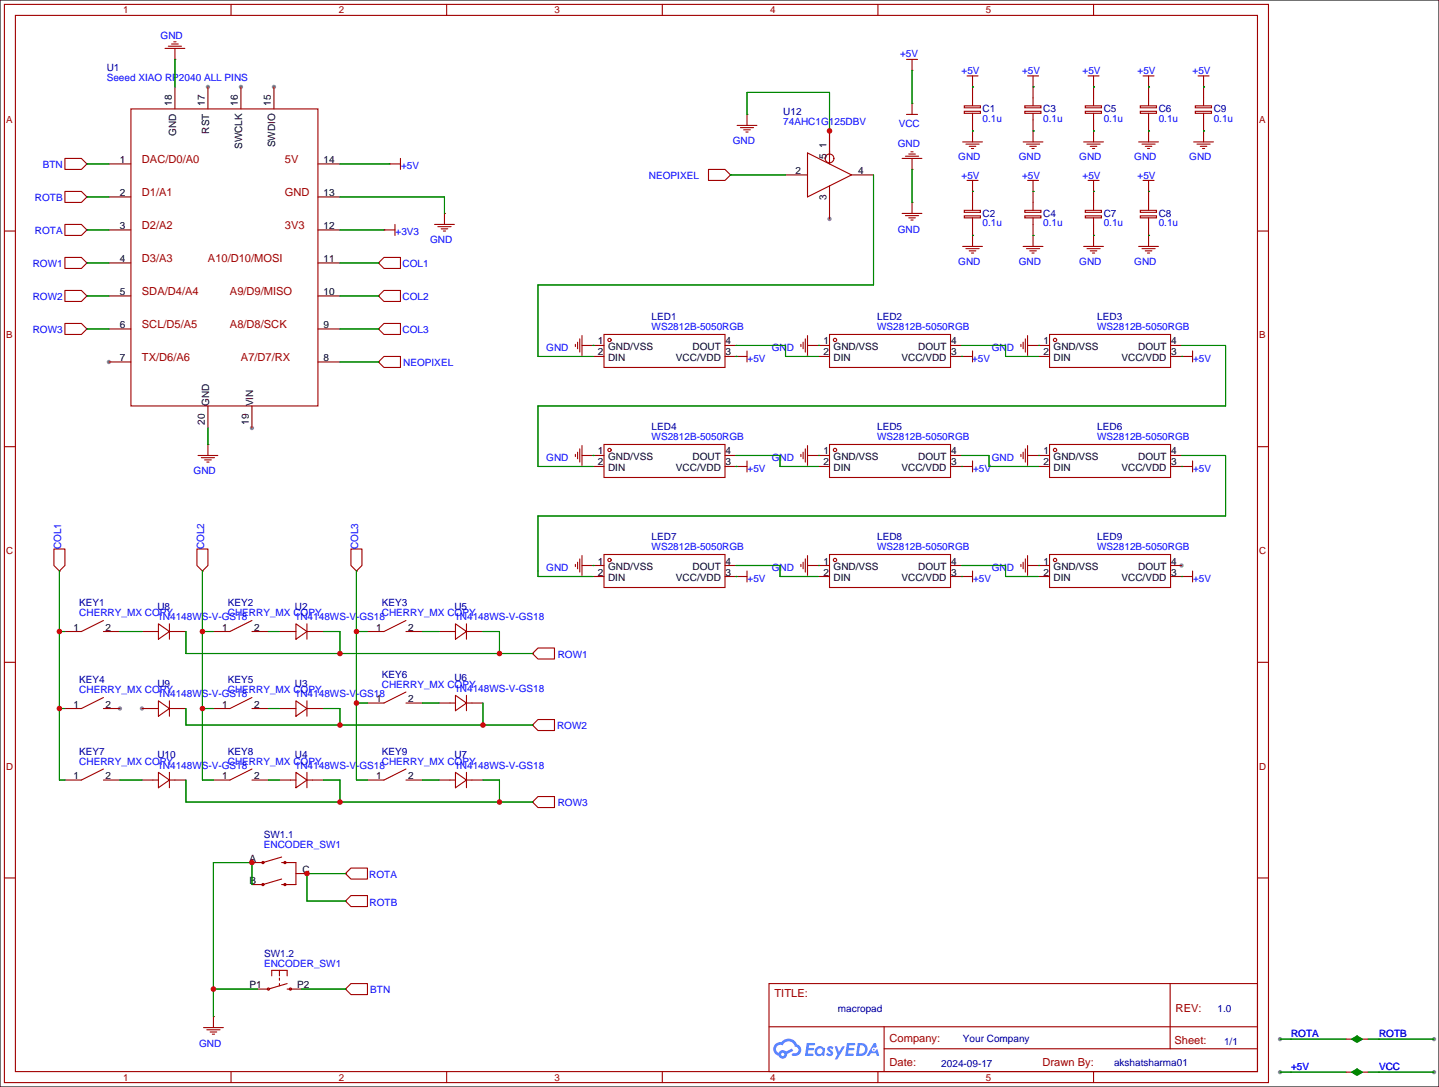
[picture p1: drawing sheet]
<svg xmlns="http://www.w3.org/2000/svg" width="332mm" height="251mm" viewBox="0 0 332 251" stroke-linecap="round" stroke-linejoin="round" font-family="sans-serif">
<path d="M0 0h332.2v251h-332.2z" fill="#fff" stroke="#000" stroke-width=".25"/>
<g fill="#999">
<circle cx="25.1" cy="83.6" r=".51"/>
<circle cx="63.2" cy="20.1" r=".51"/>
<circle cx="55.6" cy="20.1" r=".51"/>
<circle cx="48" cy="20.1" r=".51"/>
<circle cx="58.2" cy="98.8" r=".51"/>
<circle cx="32.8" cy="163.6" r=".51"/>
<circle cx="272.8" cy="130.6" r=".51"/>
<circle cx="191.5" cy="50.5" r=".51"/>
<circle cx="27.7" cy="163.6" r=".51"/>
<circle cx="295.5" cy="247.5" r=".51"/>
<circle cx="331.1" cy="247.5" r=".51"/>
<circle cx="295.5" cy="239.9" r=".51"/>
<circle cx="331.1" cy="239.9" r=".51"/>
</g>
<g fill="none" stroke="#a10000" stroke-width=".25">
<path d="M1 1h291.9v248.9h-291.9zM3.6 3.6h286.7v243.8h-286.7zM53.3 1v2.6M103.1 1v2.6M152.9 1v2.6M202.7 1v2.6M252.5 1v2.6M1 53.3h2.6M290.3 53.3h2.6M1 103.1h2.6M290.3 103.1h2.6M1 152.9h2.6"/>
<path d="M290.3 152.9h2.6M1 202.7h2.6M290.3 202.7h2.6M177.5 227.1h112.8v20.3h-112.8zM177.6 237h112.6M204.1 237v10.2M270.2 227.1v15M53.3 247.4v2.5M103.1 247.4v2.5M152.9 247.4v2.5M202.7 247.4v2.5M204.1 242.1h86.1"/>
<path d="M252.5 247.4v2.5"/>
</g>
<g fill="#5487ff">
<path d="M191.2 241.7l.5-.2 .4 .1 .3 .3-.2 .4a.33 .33 0 0 0-.3-.3 .33 .33 0 0 0-.4 .1l.1 .1a.86 .86 0 0 1 .7 .7 .86 .86 0 0 1-.3 .8l-.7 .1-.6-.4 .4-.4 .5 .3 .2-.1v-.2a.88 .88 0 0 1-.6-1.3z"/>
<path d="M192.7 241.6h.6l.4 1.3 .8-1.3h.6l-1.8 3h-.6l.6-1.1z"/>
<path d="M186.3 240.8l1.9 .1-.1 .4h-1.3l-.1 .6h1.1l.2 .3-.3 .3h-1.1l-.1 .8h1.2l.1 .2-.1 .2-1.8 .1z"/>
<path d="M195.6 240.8l1.8 .1v.4h-1.3l-.1 .6h1.1l.2 .3-.3 .3h-1.1l-.1 .8h1.2l.1 .2-.1 .2-1.9 .1z"/>
<path d="M201.7 240.8h.5l.3 .9-.5 .2a.5 .5 0 0 0-.7 .2 .5 .5 0 0 0 .3 .7 .5 .5 0 0 0 .6-.4l.4-.2 .4 1.6h-.6l-.1-.7h-1.2l-.4 .7h-.6z"/>
<path d="M198 240.8l-.4 3h1a1.51 1.51 0 0 0 1.7-1.5 1.51 1.51 0 0 0-1.8-1.5zM198.6 241.3a1.02 1.02 0 0 1 1.1 1.2 1.02 1.02 0 0 1-1.4 .8z"/>
<path d="M188.5 241.8a1.11 1.11 0 0 0-.3 1.6 1.11 1.11 0 0 0 1.6 .2l.5 .2 .2-1.7-.4-.2a1.02 1.02 0 0 0-1.6-.1zM188.6 242.7a.67 .67 0 0 1 1.3 0 .67 .67 0 0 1-1.3 0z"/>
<path d="M179 241.1a1.58 1.58 0 0 0 .8 2.6 1.01 1.01 0 0 0 1.1 .7 1.01 1.01 0 0 0 .8-1.1l1.4-.7-.3-.5-1.3 .7-.5-.3a1.02 1.02 0 0 0-1.2 .6 1 1 0 0 1-.5-1.4 1 1 0 0 1 1.4-.3 1.49 1.49 0 0 1 1.5-1 1.49 1.49 0 0 1 1.4 1.2 .82 .82 0 0 1 .7 1.1 .82 .82 0 0 1-1.2 .5l-.3 .1v.3a1.4 1.4 0 0 0 2-.6 1.4 1.4 0 0 0-.8-1.9 2.19 2.19 0 0 0-3.7-.5l-.8 .1zM180.3 243.4a.4 .4 0 0 1 .8 0 .4 .4 0 0 1-.8 0z"/>
<circle cx="201.8" cy="242.3" r=".19"/>
</g>
<g fill="none" stroke="#a10000" stroke-width=".25">
<path d="M38.1 11.2h4.6M38.9 10.7h3M39.6 10.2h1.5M40.1 9.7h.5M40.4 11.2v2.5M209.3 13.7h2.5M210.6 13.7v2.6M223.3 17.5h2.5M224.5 17.5v2.6M237.2 17.5h2.6M238.5 17.5v2.6M251.2 17.5h2.5"/>
<path d="M252.5 17.5v2.6M263.9 17.5h2.5M265.2 17.5v2.6M276.6 17.5h2.5M277.9 17.5v2.6M15 36.6h3.8l1.3 1.2-1.3 1.3h-3.8zM30.2 25.1h43.2v68.6h-43.2zM89.9 37.8h2.6M92.5 36.6v2.5M163.6 39.1h3.8l1.3 1.3-1.3 1.3h-3.8zM170.2 29h4.6M170.9 29.5h3.1"/>
<path d="M171.7 30h1.5M172.2 30.5h.5M172.5 26.4v2.6M186.4 35.3l10.2 5.1-10.2 5.1zM191.5 34.8v.8M208.3 36.6h4.6M209 36.1h3.1M209.3 26.4h2.5M209.8 35.6h1.5M210.3 35.1h.5M210.6 23.9v2.5M210.6 36.6v2.5"/>
<path d="M222.2 32.8h4.6M222.6 24.4h3.8v.5h-3.8zM222.6 25.7h3.8v.5h-3.8zM223 33.3h3.1M223.8 33.8h1.5M224.3 34.3h.5M224.5 22.6v1.8M224.5 26.2v1.5M224.5 30.2v2.6M236.2 32.8h4.6M236.6 24.4h3.7v.5h-3.7zM236.6 25.7h3.7v.5h-3.7z"/>
<path d="M237 33.3h3M237.7 33.8h1.6M238.3 34.3h.5M238.5 22.6v1.8M238.5 26.2v1.5M238.5 30.2v2.6M250.2 32.8h4.6M250.6 24.4h3.7v.5h-3.7zM250.6 25.7h3.7v.5h-3.7zM251 33.3h3M251.7 33.8h1.5M252.2 34.3h.5"/>
<path d="M252.5 22.6v1.8M252.5 26.2v1.5M252.5 30.2v2.6M262.9 32.8h4.6M263.3 24.4h3.7v.5h-3.7zM263.3 25.7h3.7v.5h-3.7zM263.7 33.3h3M264.4 33.8h1.5M264.9 34.3h.5M265.2 22.6v1.8M265.2 26.2v1.5M265.2 30.2v2.6"/>
<path d="M275.6 32.8h4.6M276 24.4h3.7v.5h-3.7zM276 25.7h3.7v.5h-3.7zM276.4 33.3h3M277.1 33.8h1.5M277.6 34.3h.5M277.9 22.6v1.8M277.9 26.2v1.5M277.9 30.2v2.6M15 59.4h3.8l1.3 1.3-1.3 1.3h-3.8zM15 51.8h3.8l1.3 1.3-1.3 1.3h-3.8zM15 44.2h3.8l1.3 1.3-1.3 1.2h-3.8z"/>
<path d="M88.6 53.1h2.6M91.2 51.8v2.6M100.3 51.8h4.6M101.1 52.3h3M101.9 52.8h1.5M102.4 53.3h.5M102.6 49.3v2.5M208.3 49.3h4.6M209 49.8h3.1M209.8 50.3h1.5M210.3 50.8h.5M210.6 46.7v2.6"/>
<path d="M222.2 56.9h4.6M222.6 48.6h3.8v.4h-3.8zM222.6 49.8h3.8v.5h-3.8zM223 57.4h3.1M223.3 41.7h2.5M223.8 57.9h1.5M224.3 58.4h.5M224.5 41.7v2.5M224.5 46.7v1.8M224.5 50.3v1.5M224.5 54.4v2.5M236.2 56.9h4.6"/>
<path d="M236.6 48.6h3.7v.4h-3.7zM236.6 49.8h3.7v.5h-3.7zM237 57.4h3M237.2 41.7h2.6M237.7 57.9h1.6M238.3 58.4h.5M238.5 41.7v2.5M238.5 46.7v1.8M238.5 50.3v1.5M238.5 54.4v2.5M250.2 56.9h4.6M250.6 48.6h3.7v.4h-3.7z"/>
<path d="M250.6 49.8h3.7v.5h-3.7zM251 57.4h3M251.2 41.7h2.5M251.7 57.9h1.5M252.2 58.4h.5M252.5 41.7v2.5M252.5 46.7v1.8M252.5 50.3v1.5M252.5 54.4v2.5M262.9 56.9h4.6M263.3 48.6h3.7v.4h-3.7zM263.3 49.8h3.7v.5h-3.7z"/>
<path d="M263.7 57.4h3M263.9 41.7h2.5M264.4 57.9h1.5M264.9 58.4h.5M265.2 41.7v2.5M265.2 46.7v1.8M265.2 50.3v1.5M265.2 54.4v2.5M15 74.7h3.8l1.3 1.2-1.3 1.3h-3.8zM15 67.1h3.8l1.3 1.2-1.3 1.3h-3.8zM87.4 60.7l1.2-1.3h3.9v2.6h-3.9zM87.4 75.9l1.2-1.2h3.9v2.5h-3.9z"/>
<path d="M88.6 67.1h3.9v2.5h-3.9l-1.2-1.3zM132.8 79.5v.5M133.3 79v1.5M133.9 78.2v3.1M134.4 79.8h2.5M134.4 77.5v4.5M139.4 77.2h28v7.6h-28zM184.9 79.5v.5M185.4 79v1.5M185.9 78.2v3.1M186.4 79.8h2.6M186.4 77.5v4.5"/>
<path d="M191.5 77.2h28v7.6h-28zM235.7 79.5v.5M236.2 79v1.5M236.7 78.2v3.1M237.2 79.8h2.6M237.2 77.5v4.5M242.3 77.2h28v7.6h-28zM87.4 83.6l1.2-1.3h3.9v2.5h-3.9zM169.9 82.3h2.6M172.5 81v2.6M222 82.3h2.5M224.5 81v2.6"/>
<path d="M272.8 82.3h2.5M275.3 81v2.6M45.7 105.2h4.6M46.5 105.7h3M47.2 106.2h1.6M47.8 106.7h.5M48 102.6v2.6M132.8 104.9v.5M133.3 104.4v1.5M133.9 103.6v3.1M134.4 105.2h2.5M134.4 102.9v4.5"/>
<path d="M139.4 102.6h28v7.6h-28zM169.9 107.7h2.6M172.5 106.4v2.6M184.9 104.9v.5M185.4 104.4v1.5M185.9 103.6v3.1M186.4 105.2h2.6M186.4 102.9v4.5M191.5 102.6h28v7.6h-28zM222 107.7h2.5M224.5 106.4v2.6M235.7 104.9v.5"/>
<path d="M236.2 104.4v1.5M236.7 103.6v3.1M237.2 105.2h2.6M237.2 102.9v4.5M242.3 102.6h28v7.6h-28zM272.8 107.7h2.5M275.3 106.4v2.6M12.4 126.7h2.6v3.9l-1.3 1.2-1.3-1.2zM45.5 126.7h2.5v3.9l-1.3 1.2-1.2-1.2zM81 126.7h2.6v3.9l-1.3 1.2-1.3-1.2zM132.8 130.3v.5M133.3 129.8v1.5"/>
<path d="M133.9 129v3.1M134.4 128.3v4.5M134.4 130.6h2.5M139.4 128h28v7.6h-28zM169.9 133.1h2.6M172.5 131.8v2.6M184.9 130.3v.5M185.4 129.8v1.5M185.9 129v3.1M186.4 128.3v4.5M186.4 130.6h2.6M191.5 128h28v7.6h-28z"/>
<path d="M222 133.1h2.5M224.5 131.8v2.6M235.7 130.3v.5M236.2 129.8v1.5M236.7 129v3.1M237.2 128.3v4.5M237.2 130.6h2.6M242.3 128h28v7.6h-28zM272.8 133.1h2.5M275.3 131.8v2.6M23.9 143.3l-5.1 2.5M35.3 145.8h1.3"/>
<path d="M36.6 144l2.5 1.8-2.5 1.8zM39.1 145.8h1.3M39.1 144v3.6M58.2 143.3l-5.1 2.5M67.1 145.8h1.2M68.3 144l2.6 1.8-2.6 1.8zM70.9 145.8h1.2M70.9 144v3.6M93.7 143.3l-5.1 2.5M93.7 159.8l-5.1 2.5M103.9 145.8h1.3M105.2 144l2.5 1.8-2.5 1.8z"/>
<path d="M107.7 145.8h1.3M107.7 144v3.6M124.2 149.6h3.8v2.5h-3.8l-1.3-1.2zM23.9 161l-5.1 2.6M23.9 177.5l-5.1 2.6M35.3 163.6h1.3M36.6 161.8l2.5 1.8-2.5 1.8zM36.6 178.3l2.5 1.8-2.5 1.8zM39.1 163.6h1.3M39.1 161.8v3.6M39.1 178.3v3.6M58.2 161l-5.1 2.6"/>
<path d="M58.2 177.5l-5.1 2.6M67.1 163.6h1.2M68.3 161.8l2.6 1.8-2.6 1.8zM68.3 178.3l2.6 1.8-2.6 1.8zM70.9 161.8v3.6M70.9 178.3v3.6M70.9 163.6h1.2M93.7 177.5l-5.1 2.6M103.9 162.3h1.3M105.2 160.5l2.5 1.8-2.5 1.8zM105.2 178.3l2.5 1.8-2.5 1.8zM107.7 160.5v3.6"/>
<path d="M107.7 178.3v3.6M107.7 162.3h1.3M124.2 166.1h3.8v2.6h-3.8l-1.3-1.3zM35.3 180.1h1.3M39.1 180.1h1.3M65 199.1h3.3v5.1h-3.3M65 197.9l-4.3 1.2M67.1 180.1h1.2M70.9 180.1h1.2M103.9 180.1h1.3M107.7 180.1h1.3M124.2 183.9h3.8v2.5h-3.8l-1.3-1.2z"/>
<path d="M65 202.9l-4.3 1.3M81 200.4h3.8v2.5h-3.8l-1.2-1.2zM81 206.8h3.8v2.5h-3.8l-1.2-1.3zM47 237.2h4.6M47.8 237.7h3M48.5 238.3h1.5M49 238.8h.5M49.3 234.7v2.5M62.7 225.3v-1.3h3.6v1.3M64.5 224v1.3M64.5 225.8v.5M64.5 227.1v.5"/>
<path d="M66.3 228.3h.8M66.3 227.1l-4.3 1.2M81 227.1h3.8v2.5h-3.8l-1.2-1.3z"/>
<circle cx="191.5" cy="36.6" r="1.02"/>
<circle cx="140.7" cy="78.5" r=".38"/>
<circle cx="192.8" cy="78.5" r=".38"/>
<circle cx="243.6" cy="78.5" r=".38"/>
<circle cx="140.7" cy="103.9" r=".38"/>
<circle cx="192.8" cy="103.9" r=".38"/>
<circle cx="243.6" cy="103.9" r=".38"/>
<circle cx="140.7" cy="129.3" r=".38"/>
<circle cx="192.8" cy="129.3" r=".38"/>
<circle cx="243.6" cy="129.3" r=".38"/>
<circle cx="60.7" cy="199.1" r=".25"/>
<circle cx="65.8" cy="199.1" r=".25"/>
<circle cx="60.7" cy="204.2" r=".25"/>
<circle cx="65.8" cy="204.2" r=".25"/>
<circle cx="62" cy="228.3" r=".25"/>
<circle cx="67.1" cy="228.3" r=".25"/>
</g>
<g fill="none" stroke="#870000" stroke-width=".25">
<path d="M40.4 13.7h.1M210.6 16.3h.1M20.1 37.8h.1M25.1 37.8h5.1M40.4 20.1v5M48 20.1v5M55.6 20.1v5M63.2 20.1v5M73.4 37.8h5.1M89.9 37.8h.1M172.5 26.4h.1M191.5 30.2v7.6"/>
<path d="M210.6 23.9h.1M210.6 39.1h.1M224.5 20.1h.1M224.5 30.2h.1M224.5 20.1v2.5M224.5 27.7v2.5M238.5 20.1h.1M238.5 30.2h.1M238.5 20.1v2.5M238.5 27.7v2.5M252.5 20.1h.1M252.5 30.2h.1"/>
<path d="M252.5 20.1v2.5M252.5 27.7v2.5M265.2 20.1h.1M265.2 30.2h.1M265.2 20.1v2.5M265.2 27.7v2.5M277.9 20.1h.1M277.9 30.2h.1M277.9 20.1v2.5M277.9 27.7v2.5M20.1 53.1h.1M20.1 45.5h.1"/>
<path d="M25.1 45.5h5.1M25.1 53.1h5.1M73.4 45.5h5.1M73.4 53.1h5.1M88.6 53.1h.1M102.6 49.3h.1M168.7 40.4h.1M181.4 40.4h5M191.5 42.9v7.6M196.6 40.4h5.1M210.6 46.7h.1M224.5 44.2h.1"/>
<path d="M224.5 54.4h.1M224.5 44.2v2.5M224.5 51.8v2.6M238.5 44.2h.1M238.5 54.4h.1M238.5 44.2v2.5M238.5 51.8v2.6M252.5 44.2h.1M252.5 54.4h.1M252.5 44.2v2.5M252.5 51.8v2.6M265.2 44.2h.1"/>
<path d="M265.2 54.4h.1M265.2 44.2v2.5M265.2 51.8v2.6M20.1 75.9h.1M20.1 68.3h.1M20.1 60.7h.1M25.1 60.7h5.1M25.1 68.3h5.1M25.1 75.9h5.1M73.4 60.7h5.1M73.4 68.3h5.1M73.4 75.9h5.1"/>
<path d="M87.4 60.7h.1M87.4 68.3h.1M87.4 75.9h.1M136.9 79.8h.1M136.9 79.8h2.5M167.4 79.8h2.5M189 79.8h.1M189 79.8h2.5M219.5 79.8h2.5M239.8 79.8h.1M239.8 79.8h2.5M270.3 79.8h2.5"/>
<path d="M25.1 83.6h5.1M48 93.7v5.1M58.2 93.7v5.1M73.4 83.6h5.1M87.4 83.6h.1M136.9 82.3h2.5M167.4 82.3h2.5M169.9 82.3h.1M189 82.3h2.5M219.5 82.3h2.5M222 82.3h.1M239.8 82.3h2.5"/>
<path d="M270.3 82.3h2.5M272.8 82.3h.1M48 102.6h.1M136.9 105.2h.1M136.9 105.2h2.5M136.9 107.7h2.5M167.4 105.2h2.5M167.4 107.7h2.5M169.9 107.7h.1M189 105.2h.1M189 105.2h2.5M189 107.7h2.5"/>
<path d="M219.5 105.2h2.5M219.5 107.7h2.5M222 107.7h.1M239.8 105.2h.1M239.8 105.2h2.5M239.8 107.7h2.5M270.3 105.2h2.5M270.3 107.7h2.5M272.8 107.7h.1M13.7 131.8h.1M46.7 131.8h.1M82.3 131.8h.1"/>
<path d="M136.9 130.6h.1M136.9 130.6h2.5M136.9 133.1h2.5M167.4 130.6h2.5M167.4 133.1h2.5M169.9 133.1h.1M189 130.6h.1M189 130.6h2.5M189 133.1h2.5M219.5 130.6h2.5M219.5 133.1h2.5M222 133.1h.1"/>
<path d="M239.8 130.6h.1M239.8 130.6h2.5M239.8 133.1h2.5M270.3 130.6h2.5M270.3 133.1h2.5M272.8 133.1h.1M15 145.8h3.8M23.9 145.8h3.8M32.8 145.8h2.5M40.4 145.8h2.5M49.3 145.8h3.8M58.2 145.8h3.8"/>
<path d="M64.5 145.8h2.6M72.1 145.8h2.6M84.8 145.8h3.8M93.7 145.8h3.8M101.3 145.8h2.6M109 145.8h2.5M122.9 150.9h.1M15 163.6h3.8M23.9 163.6h3.8M32.8 163.6h2.5M40.4 163.6h2.5M49.3 163.6h3.8"/>
<path d="M58.2 163.6h3.8M64.5 163.6h2.6M72.1 163.6h2.6M84.8 162.3h3.8M93.7 162.3h3.8M101.3 162.3h2.6M109 162.3h2.5M122.9 167.4h.1M15 180.1h3.8M23.9 180.1h3.8M32.8 180.1h2.5M40.4 180.1h2.5"/>
<path d="M49.3 180.1h3.8M58.2 180.1h3.8M58.2 199.1h2.5M64.5 180.1h2.6M72.1 180.1h2.6M84.8 180.1h3.8M93.7 180.1h3.8M101.3 180.1h2.6M109 180.1h2.5M122.9 185.2h.1M58.2 204.2h2.5M68.3 201.7h2.6"/>
<path d="M79.8 201.7h.1M79.8 208h.1M49.3 234.7h.1M59.4 228.3h2.6M67.1 228.3h2.5M79.8 228.3h.1M310.8 239.9h1.2M314.6 239.9h1.2M310.8 247.5h1.2M314.6 247.5h1.2"/>
</g>
<g fill="none" stroke="#008700" stroke-width=".25">
<path d="M40.4 13.7v6.4M210.6 16.3v7.6M20.1 37.8h5M78.5 37.8h11.4M172.5 26.4v-5.1h19v8.9M210.6 39.1v7.6M224.5 30.2h.1M224.5 20.1h.1M238.5 30.2h.1M238.5 20.1h.1M252.5 30.2h.1M252.5 20.1h.1"/>
<path d="M265.2 30.2h.1M265.2 20.1h.1M277.9 30.2h.1M277.9 20.1h.1M20.1 45.5h5M20.1 53.1h5M78.5 45.5h24.1v3.8M78.5 53.1h10.1M168.7 40.4h12.7M201.7 40.4v25.4h-77.5v16.5h12.7M224.5 54.4h.1M224.5 44.2h.1"/>
<path d="M238.5 54.4h.1M238.5 44.2h.1M252.5 54.4h.1M252.5 44.2h.1M265.2 54.4h.1M265.2 44.2h.1M20.1 60.7h5M20.1 68.3h5M20.1 75.9h5M78.5 60.7h8.9M78.5 68.3h8.9M78.5 75.9h8.9"/>
<path d="M136.9 79.8h.1M169.9 79.8h11.5v2.5h7.6M189 79.8h.1M222 79.8h10.2v2.5h7.6M239.8 79.8h.1M272.8 79.8h10.2v13.9h-158.8v14h12.7M48 98.8v3.8M78.5 83.6h8.9M169.9 82.3h.1M222 82.3h.1M272.8 82.3h.1M136.9 105.2h.1"/>
<path d="M169.9 107.7h.1M169.9 105.2h10.2v2.5h8.9M189 105.2h.1M222 107.7h.1M222 105.2h6.3v2.5h11.5M239.8 105.2h.1M272.8 107.7h.1M272.8 105.2h10.2v13.9h-158.8v14h12.7M13.7 131.8v48.3h1.3M46.7 131.8v48.3h2.6M82.3 131.8v48.3h2.5M136.9 130.6h.1"/>
<path d="M169.9 133.1h.1M169.9 130.6h10.2v2.5h8.9M189 130.6h.1M222 133.1h.1M222 130.6h10.2v2.5h7.6M239.8 130.6h.1M272.8 133.1h.1M13.7 145.8h1.3M27.7 145.8h5.1M42.9 145.8v5.1h80M46.7 145.8h2.6M62 145.8h2.5"/>
<path d="M74.7 145.8h3.8v5.1M82.3 145.8h2.5M97.5 145.8h3.8M111.5 145.8h3.8v5.1M13.7 163.6h1.3M42.9 163.6v3.8h80M46.7 163.6h2.6M62 163.6h2.5M74.7 163.6h3.8v3.8M82.3 162.3h2.5M97.5 162.3h3.8M111.5 162.3v5.1"/>
<path d="M27.7 180.1h5.1M42.9 180.1v5.1h80M62 180.1h2.5M74.7 180.1h3.8v5.1M97.5 180.1h3.8M111.5 180.1h3.8v5.1M58.2 204.2v-5.1h-8.9v35.6M79.8 201.7h-8.9v6.3h8.9M49.3 228.3h10.1M69.6 228.3h10.2M295.5 239.9h15.3M315.8 239.9h15.3"/>
<path d="M295.5 247.5h15.3M315.8 247.5h15.3"/>
</g>
<g fill="#008000" stroke="#008000" stroke-width=".25">
<path d="M312 247.5l1.3-.7 1.3 .7-1.3 .8z"/>
<path d="M312 239.9l1.3-.8 1.3 .8-1.3 .8z"/>
</g>
<g fill="#c00">
<circle cx="13.7" cy="145.8" r=".63"/>
<circle cx="13.7" cy="163.6" r=".63"/>
<circle cx="46.7" cy="145.8" r=".63"/>
<circle cx="46.7" cy="163.6" r=".63"/>
<circle cx="115.3" cy="150.9" r=".63"/>
<circle cx="78.5" cy="150.9" r=".63"/>
<circle cx="82.3" cy="145.8" r=".63"/>
<circle cx="82.3" cy="162.3" r=".63"/>
<circle cx="111.5" cy="167.4" r=".63"/>
<circle cx="78.5" cy="167.4" r=".63"/>
<circle cx="115.3" cy="185.2" r=".63"/>
<circle cx="78.5" cy="185.2" r=".63"/>
<circle cx="191.5" cy="30.2" r=".63"/>
<circle cx="70.9" cy="201.7" r=".63"/>
<circle cx="49.3" cy="228.3" r=".63"/>
<circle cx="58.2" cy="199.1" r=".63"/>
</g>
<g font-size="2.6" fill="#a00000">
<text x="32.8" y="37.7">DAC/D0/A0</text>
<text x="65.8" y="37.7">5V</text>
<text x="32.8" y="45.3">D1/A1</text>
<text x="65.8" y="45.3">GND</text>
<text x="32.8" y="53">D2/A2</text>
<text x="65.8" y="53">3V3</text>
<text x="32.8" y="60.6">D3/A3</text>
<text x="48" y="60.6">A10/D10/MOSI</text>
<text x="32.8" y="68.2">SDA/D4/A4</text>
<text x="53.1" y="68.2">A9/D9/MISO</text>
<text x="32.8" y="75.8">SCL/D5/A5</text>
<text x="53.1" y="75.8">A8/D8/SCK</text>
<text x="32.8" y="83.4">TX/D6/A6</text>
<text x="55.6" y="83.4">A7/D7/RX</text>
<text x="178.8" y="230.3">TITLE:</text>
<text x="271.4" y="233.6">REV:</text>
<text x="205.4" y="240.5">Company:</text>
<text x="271.2" y="240.9">Sheet:</text>
<text x="205.4" y="246">Date:</text>
<text x="240.7" y="246.1">Drawn By:</text>
</g>
<g font-size="2.3" fill="#00f">
<text x="37.1" y="9.1">GND</text>
<text x="207.8" y="13.1">+5V</text>
<text x="222" y="17.2">+5V</text>
<text x="236" y="17.2">+5V</text>
<text x="249.9" y="17.2">+5V</text>
<text x="262.6" y="17.2">+5V</text>
<text x="275.3" y="17.2">+5V</text>
<text x="24.6" y="18.7">Seeed XIAO RP2040 ALL PINS</text>
<text x="180.8" y="28.8">74AHC1G125DBV</text>
<text x="207.5" y="29.4">VCC</text>
<text x="226.9" y="28.1">0.1u</text>
<text x="240.8" y="28.1">0.1u</text>
<text x="254.8" y="28.1">0.1u</text>
<text x="267.5" y="28.1">0.1u</text>
<text x="280.2" y="28.1">0.1u</text>
<text x="169.2" y="33.2">GND</text>
<text x="207.3" y="33.9">GND</text>
<text x="9.9" y="38.9">BTN</text>
<text x="92.6" y="39">+5V</text>
<text x="149.8" y="41.4">NEOPIXEL</text>
<text x="221.2" y="37">GND</text>
<text x="222" y="41.3">+5V</text>
<text x="235.2" y="37">GND</text>
<text x="236" y="41.3">+5V</text>
<text x="249.2" y="37">GND</text>
<text x="249.9" y="41.3">+5V</text>
<text x="261.9" y="37">GND</text>
<text x="262.6" y="41.3">+5V</text>
<text x="274.6" y="37">GND</text>
<text x="8.1" y="46.5">ROTB</text>
<text x="207.3" y="53.8">GND</text>
<text x="226.9" y="52.3">0.1u</text>
<text x="240.8" y="52.3">0.1u</text>
<text x="254.8" y="52.3">0.1u</text>
<text x="267.5" y="52.3">0.1u</text>
<text x="8.1" y="54.1">ROTA</text>
<text x="91.3" y="54.3">+3V3</text>
<text x="99.3" y="56">GND</text>
<text x="7.5" y="61.7">ROW1</text>
<text x="93" y="61.7">COL1</text>
<text x="221.2" y="61.1">GND</text>
<text x="235.2" y="61.1">GND</text>
<text x="249.2" y="61.1">GND</text>
<text x="261.9" y="61.1">GND</text>
<text x="7.5" y="69.3">ROW2</text>
<text x="93" y="69.3">COL2</text>
<text x="7.5" y="77">ROW3</text>
<text x="93" y="76.9">COL3</text>
<text x="150.5" y="76.2">WS2812B-5050RGB</text>
<text x="202.5" y="76.2">WS2812B-5050RGB</text>
<text x="253.3" y="76.2">WS2812B-5050RGB</text>
<text x="126.1" y="80.9">GND</text>
<text x="172.6" y="83.5">+5V</text>
<text x="178.2" y="80.9">GND</text>
<text x="224.4" y="83.5">+5V</text>
<text x="229" y="80.9">GND</text>
<text x="275.5" y="83.5">+5V</text>
<text x="93.1" y="84.5">NEOPIXEL</text>
<text x="150.5" y="101.6">WS2812B-5050RGB</text>
<text x="202.5" y="101.6">WS2812B-5050RGB</text>
<text x="253.3" y="101.6">WS2812B-5050RGB</text>
<text x="126.1" y="106.3">GND</text>
<text x="178.2" y="106.3">GND</text>
<text x="229" y="106.3">GND</text>
<text x="44.7" y="109.4">GND</text>
<text x="172.6" y="108.9">+5V</text>
<text x="224.7" y="108.9">+5V</text>
<text x="275.5" y="108.9">+5V</text>
<text x="14.1" y="126.8" transform="rotate(-90 14.1 126.8)">COL1</text>
<text x="47.1" y="126.8" transform="rotate(-90 47.1 126.8)">COL2</text>
<text x="82.7" y="126.8" transform="rotate(-90 82.7 126.8)">COL3</text>
<text x="126.1" y="131.7">GND</text>
<text x="150.5" y="127">WS2812B-5050RGB</text>
<text x="178.2" y="131.7">GND</text>
<text x="202.5" y="127">WS2812B-5050RGB</text>
<text x="229" y="131.7">GND</text>
<text x="253.3" y="127">WS2812B-5050RGB</text>
<text x="172.6" y="134.3">+5V</text>
<text x="224.7" y="134.3">+5V</text>
<text x="275.5" y="134.3">+5V</text>
<text x="18.3" y="142.3">CHERRY_MX COPY</text>
<text x="36.3" y="143.1">1N4148WS-V-GS18</text>
<text x="52.6" y="142.3">CHERRY_MX COPY</text>
<text x="68.1" y="143.1">1N4148WS-V-GS18</text>
<text x="88.2" y="142.3">CHERRY_MX COPY</text>
<text x="104.9" y="143.1">1N4148WS-V-GS18</text>
<text x="128.8" y="151.8">ROW1</text>
<text x="18.3" y="160">CHERRY_MX COPY</text>
<text x="36.3" y="160.9">1N4148WS-V-GS18</text>
<text x="52.6" y="160">CHERRY_MX COPY</text>
<text x="68.1" y="160.9">1N4148WS-V-GS18</text>
<text x="88.2" y="158.8">CHERRY_MX COPY</text>
<text x="104.9" y="159.6">1N4148WS-V-GS18</text>
<text x="128.6" y="168.3">ROW2</text>
<text x="18.3" y="176.5">CHERRY_MX COPY</text>
<text x="36.3" y="177.4">1N4148WS-V-GS18</text>
<text x="52.6" y="176.5">CHERRY_MX COPY</text>
<text x="68.1" y="177.4">1N4148WS-V-GS18</text>
<text x="88.2" y="176.5">CHERRY_MX COPY</text>
<text x="104.9" y="177.4">1N4148WS-V-GS18</text>
<text x="128.8" y="186.1">ROW3</text>
<text x="60.9" y="195.7">ENCODER_SW1</text>
<text x="85.3" y="202.6">ROTA</text>
<text x="85.3" y="209.1">ROTB</text>
<text x="61" y="223.1">ENCODER_SW1</text>
<text x="85.5" y="229.3">BTN</text>
<text x="298.1" y="239.4">ROTA</text>
<text x="318.4" y="239.4">ROTB</text>
<text x="46" y="241.8">GND</text>
<text x="298.1" y="247.1">+5V</text>
<text x="318.4" y="247.1">VCC</text>
</g>
<g font-size="2.3" fill="#000080">
<text x="24.6" y="16.5">U1</text>
<text x="180.8" y="26.5">U12</text>
<text x="226.9" y="25.9">C1</text>
<text x="240.8" y="25.9">C3</text>
<text x="254.8" y="25.9">C5</text>
<text x="267.5" y="25.9">C6</text>
<text x="280.2" y="25.9">C9</text>
<text x="226.9" y="50">C2</text>
<text x="240.8" y="50">C4</text>
<text x="254.8" y="50">C7</text>
<text x="267.5" y="50">C8</text>
<text x="150.5" y="73.9">LED1</text>
<text x="202.5" y="73.9">LED2</text>
<text x="253.3" y="73.9">LED3</text>
<text x="150.5" y="99.3">LED4</text>
<text x="202.5" y="99.3">LED5</text>
<text x="253.3" y="99.3">LED6</text>
<text x="150.5" y="124.7">LED7</text>
<text x="202.5" y="124.7">LED8</text>
<text x="253.3" y="124.7">LED9</text>
<text x="18.3" y="140">KEY1</text>
<text x="36.3" y="140.8">U8</text>
<text x="52.6" y="140">KEY2</text>
<text x="68.1" y="140.8">U2</text>
<text x="88.2" y="140">KEY3</text>
<text x="104.9" y="140.8">U5</text>
<text x="18.3" y="157.7">KEY4</text>
<text x="36.3" y="158.6">U9</text>
<text x="52.6" y="157.7">KEY5</text>
<text x="68.1" y="158.6">U3</text>
<text x="88.2" y="156.5">KEY6</text>
<text x="104.9" y="157.3">U6</text>
<text x="18.3" y="174.3">KEY7</text>
<text x="36.3" y="175.1">U10</text>
<text x="52.6" y="174.3">KEY8</text>
<text x="68.1" y="175.1">U4</text>
<text x="88.2" y="174.3">KEY9</text>
<text x="104.9" y="175.1">U7</text>
<text x="60.9" y="193.4">SW1.1</text>
<text x="61" y="220.9">SW1.2</text>
<text x="193.5" y="233.6">macropad</text>
<text x="281.1" y="233.7">1.0</text>
<text x="222.3" y="240.6">Your Company</text>
<text x="282.6" y="241.2">1/1</text>
<text x="217.3" y="246.2">2024-09-17</text>
<text x="257.2" y="246.2">akshatsharma01</text>
</g>
<g font-size="2.3">
<text x="39.7" y="24.4" transform="rotate(-90 39.7 24.4)">18</text>
<text x="47.3" y="24.4" transform="rotate(-90 47.3 24.4)">17</text>
<text x="54.9" y="24.4" transform="rotate(-90 54.9 24.4)">16</text>
<text x="62.5" y="24.4" transform="rotate(-90 62.5 24.4)">15</text>
<text x="40.7" y="31.3" transform="rotate(-90 40.7 31.3)">GND</text>
<text x="48.3" y="30.8" transform="rotate(-90 48.3 30.8)">RST</text>
<text x="55.9" y="34.4" transform="rotate(-90 55.9 34.4)">SWCLK</text>
<text x="63.5" y="34" transform="rotate(-90 63.5 34)">SWDIO</text>
<text x="190.8" y="34.3" transform="rotate(-90 190.8 34.3)">1</text>
<text x="27.7" y="37.6">1</text>
<text x="74.7" y="37.6">14</text>
<text x="183.6" y="40.2">2</text>
<text x="190.8" y="36.8" transform="rotate(-90 190.8 36.8)">5</text>
<text x="198.1" y="40.2">4</text>
<text x="27.7" y="45.2">2</text>
<text x="74.7" y="45.2">13</text>
<text x="190.8" y="46.2" transform="rotate(-90 190.8 46.2)">3</text>
<text x="27.7" y="52.9">3</text>
<text x="74.7" y="52.9">12</text>
<text x="27.7" y="60.5">4</text>
<text x="74.7" y="60.5">11</text>
<text x="27.7" y="68.1">5</text>
<text x="74.7" y="68.1">10</text>
<text x="27.7" y="75.7">6</text>
<text x="74.7" y="75.7">9</text>
<text x="27.7" y="83.3">7</text>
<text x="74.7" y="83.3">8</text>
<text x="138" y="79.5">1</text>
<text x="138" y="82.1">2</text>
<text x="140.4" y="80.8">GND/VSS</text>
<text x="140.4" y="83.3">DIN</text>
<text x="156.1" y="83.3">VCC/VDD</text>
<text x="159.9" y="80.8">DOUT</text>
<text x="167.5" y="82.1">3</text>
<text x="167.5" y="79.5">4</text>
<text x="190.1" y="79.5">1</text>
<text x="190.1" y="82.1">2</text>
<text x="192.5" y="80.8">GND/VSS</text>
<text x="192.5" y="83.3">DIN</text>
<text x="208.1" y="83.3">VCC/VDD</text>
<text x="212" y="80.8">DOUT</text>
<text x="219.6" y="82.1">3</text>
<text x="219.6" y="79.5">4</text>
<text x="240.9" y="79.5">1</text>
<text x="240.9" y="82.1">2</text>
<text x="243.3" y="80.8">GND/VSS</text>
<text x="243.3" y="83.3">DIN</text>
<text x="258.9" y="83.3">VCC/VDD</text>
<text x="262.8" y="80.8">DOUT</text>
<text x="270.4" y="82.1">3</text>
<text x="270.4" y="79.5">4</text>
<text x="48.3" y="93.8" transform="rotate(-90 48.3 93.8)">GND</text>
<text x="58.5" y="93.8" transform="rotate(-90 58.5 93.8)">VIN</text>
<text x="47.3" y="98.1" transform="rotate(-90 47.3 98.1)">20</text>
<text x="57.4" y="98.1" transform="rotate(-90 57.4 98.1)">19</text>
<text x="138" y="104.9">1</text>
<text x="138" y="107.5">2</text>
<text x="140.4" y="106.2">GND/VSS</text>
<text x="159.9" y="106.2">DOUT</text>
<text x="167.5" y="107.5">3</text>
<text x="167.5" y="104.9">4</text>
<text x="190.1" y="104.9">1</text>
<text x="190.1" y="107.5">2</text>
<text x="192.5" y="106.2">GND/VSS</text>
<text x="212" y="106.2">DOUT</text>
<text x="219.6" y="107.5">3</text>
<text x="219.6" y="104.9">4</text>
<text x="240.9" y="104.9">1</text>
<text x="240.9" y="107.5">2</text>
<text x="243.3" y="106.2">GND/VSS</text>
<text x="262.8" y="106.2">DOUT</text>
<text x="270.4" y="107.5">3</text>
<text x="270.4" y="104.9">4</text>
<text x="140.4" y="108.7">DIN</text>
<text x="156.1" y="108.7">VCC/VDD</text>
<text x="192.5" y="108.7">DIN</text>
<text x="208.1" y="108.7">VCC/VDD</text>
<text x="243.3" y="108.7">DIN</text>
<text x="258.9" y="108.7">VCC/VDD</text>
<text x="138" y="130.3">1</text>
<text x="140.4" y="131.6">GND/VSS</text>
<text x="159.9" y="131.6">DOUT</text>
<text x="167.5" y="130.3">4</text>
<text x="190.1" y="130.3">1</text>
<text x="192.5" y="131.6">GND/VSS</text>
<text x="212" y="131.6">DOUT</text>
<text x="219.6" y="130.3">4</text>
<text x="240.9" y="130.3">1</text>
<text x="243.3" y="131.6">GND/VSS</text>
<text x="262.8" y="131.6">DOUT</text>
<text x="270.4" y="130.3">4</text>
<text x="138" y="132.9">2</text>
<text x="140.4" y="134.1">DIN</text>
<text x="156.1" y="134.1">VCC/VDD</text>
<text x="167.5" y="132.9">3</text>
<text x="190.1" y="132.9">2</text>
<text x="192.5" y="134.1">DIN</text>
<text x="208.1" y="134.1">VCC/VDD</text>
<text x="219.6" y="132.9">3</text>
<text x="240.9" y="132.9">2</text>
<text x="243.3" y="134.1">DIN</text>
<text x="258.9" y="134.1">VCC/VDD</text>
<text x="270.4" y="132.9">3</text>
<text x="17" y="145.6">1</text>
<text x="24.4" y="145.6">2</text>
<text x="51.3" y="145.6">1</text>
<text x="58.7" y="145.6">2</text>
<text x="86.9" y="145.6">1</text>
<text x="94.2" y="145.6">2</text>
<text x="17" y="163.3">1</text>
<text x="24.4" y="163.3">2</text>
<text x="51.3" y="163.3">1</text>
<text x="58.7" y="163.3">2</text>
<text x="86.9" y="162.1">1</text>
<text x="94.2" y="162.1">2</text>
<text x="17" y="179.9">1</text>
<text x="24.4" y="179.9">2</text>
<text x="51.3" y="179.9">1</text>
<text x="58.7" y="179.9">2</text>
<text x="86.9" y="179.9">1</text>
<text x="94.2" y="179.9">2</text>
<text x="57.6" y="198.9">A</text>
<text x="57.6" y="204">B</text>
<text x="69.8" y="201.4">C</text>
<text x="57.6" y="228.1">P1</text>
<text x="68.6" y="228.1">P2</text>
</g>
<g font-size="2.2" fill="#a00000">
<text x="28.4" y="3.1">1</text>
<text x="78.2" y="3.1">2</text>
<text x="128" y="3.1">3</text>
<text x="177.8" y="3.1">4</text>
<text x="227.6" y="3.1">5</text>
<text x="1.4" y="28.3">A</text>
<text x="290.7" y="28.3">A</text>
<text x="1.4" y="78.1">B</text>
<text x="290.7" y="78.1">B</text>
<text x="1.4" y="127.9">C</text>
<text x="290.7" y="127.9">C</text>
<text x="1.4" y="177.7">D</text>
<text x="290.7" y="177.7">D</text>
<text x="28.4" y="249.5">1</text>
<text x="78.2" y="249.5">2</text>
<text x="128" y="249.5">3</text>
<text x="177.8" y="249.5">4</text>
<text x="227.6" y="249.5">5</text>
</g>
</svg>
